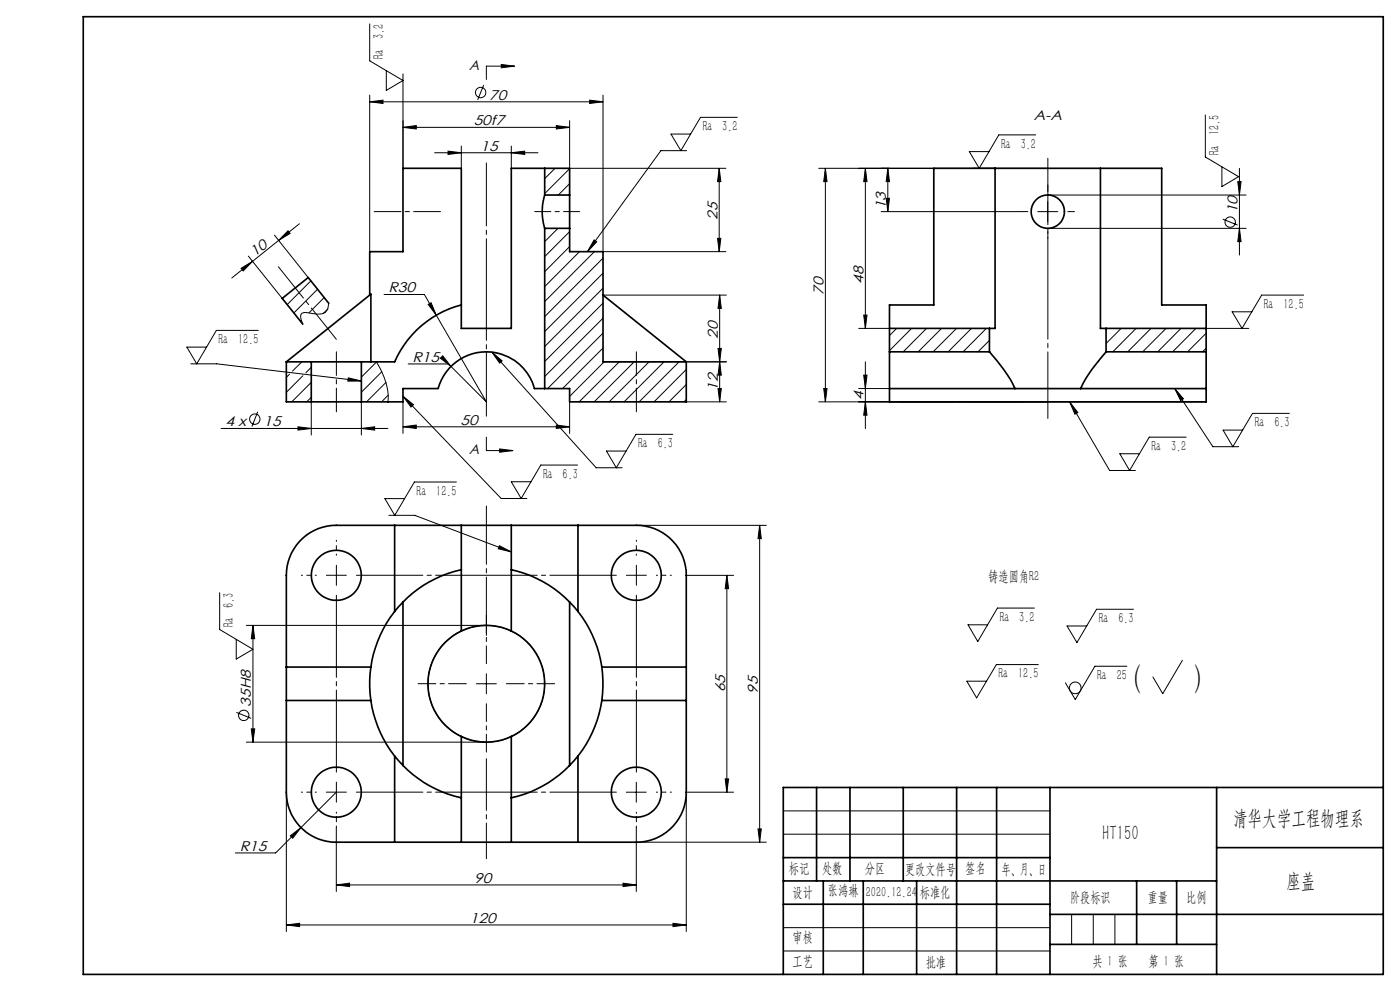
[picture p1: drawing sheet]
<svg xmlns="http://www.w3.org/2000/svg" width="420mm" height="297mm" viewBox="0 0 420 297" stroke-linecap="round" stroke-linejoin="round" font-family="sans-serif">
<g fill="none" stroke="#000" stroke-width=".3">
<path d="M110.9 7.2v11l10 5.9-5 3v-5.9M150.4 19.3l4 .5-4 .5zM154.4 19.8h-8.5v4M110.9 30.5l4-.5v1zM110.9 28.5v46.9M110.9 30.5h70M120.9 38.2l4-.6v1.1zM120.9 38.2h50M120.9 22.2v28.2M145.1 25.5l-1.8 4.4M166.9 37.6l4 .6-4 .5zM170.9 36.2v14.2h46.9"/>
<path d="M176.9 30l4 .5-4 .5zM180.9 28.5v46.9h36.9M221.2 35.2h-11.1l-5.8 10-3-5h5.9M361.6 34.5v12.6l10 5.8-5 3v-5.9M130.4 45.8h31M134.4 45.3l4 .5-4 .5zM138.4 43.8v6.6M153.4 45.8l4-.5v1zM153.4 43.8v6.6M166.5 50.4l-3.1 3.1M170.9 50.5l-7.5 7.5M170.9 55l-3.4 3.5"/>
<path d="M206 45.2h-7.7l-22.1 30.2M215.8 50.4l.5 4h-1zM215.8 50.4v25M245.6 50.4h68.7M247.6 50.4l.5 4h-1zM247.6 50.4v70M259.6 50.4l.5 4h-1zM259.6 50.4v48M265.9 59.4h.9l-.5 4zM266.3 50.4l.5 4h-.9zM266.3 50.4v13M310.7 40.4h-11.1l-5.8 10-3-5h5.9"/>
<path d="M314.3 58.5h59.5M371.3 54.4h1l-.5 4.1zM371.8 50.4v26M74.5 76.8l10.2 12.6M75.8 78.3l-6.3 5M82.3 70.5l10.2 12.7M83.6 72.1l-7.8 6.2M86.4 69.2l.6 .8-3.4 2.1zM89.8 67.1l-6.2 5M167.4 68.4l-4 4M170.9 69.4l-7.5 7.5M170.9 73.9l-7.5 7.5"/>
<path d="M173.8 75.4l-10.4 10.5M178.2 71.9l.8 .6-2.8 2.9zM178.3 75.4l-14.9 15M180.9 77.4l-17.5 17.5M215.3 71.4h1l-.5 4zM264.3 63.4h42.1M311.3 63.4h6M314.3 60.4v6M314.3 68.4h59.5M366.8 65.7l4.5 1.7M371.8 68.4l.5 4h-1zM72.3 80.4l3.5-2.1-2.8 2.9z"/>
<path d="M77.5 99h-12.6l-5.9 10-2.9-5h5.8M90.4 96l-.3 .3M93.3 84.2l-7.2 7.1M95.3 86.7l-7.1 7.1M97.3 89.2l-4.6 4.6M98.4 92.6l-1.5 1.4M98.6 90.9l-.3 1.7-.7 1.1a7.9 7.9 0 0 1-5.5 0h-.8l-1 .5v1.6l.5 1.4M115.2 88.3h12.1l18.6 32.1-11.4-11.3h-12.1M128.4 91.2l.9-.5 1.6 3.8zM180.9 88.4h37M180.9 81.9l-17.5 17.5M180.9 86.4l-17.5 17.5"/>
<path d="M180.9 90.8l-17.5 17.5M180.9 95.4l-17.5 17.5M180.9 99.8l-16.6 16.6M215.9 88.4v32M215.9 88.4l.5 4h-1zM257.6 98.4h9.2M259.1 94.4h1l-.5 4zM269 98.4l-2.2 2.2M273.5 98.4l-6.7 6.7M278 98.4l-7 7M282.5 98.4l-7.1 7M286.9 98.4l-7 7"/>
<path d="M291.4 98.4l-7 7M295.9 98.4l-7 7M331.9 98.4l-.1 .1M336.3 98.4l-4.5 4.5M340.8 98.4l-7 7M345.3 98.4l-7 7M349.8 98.4l-7 7M354.3 98.4l-7 7M358.8 98.4l-7 7M361.8 99.9l-5.5 5.5M361.8 98.4h12.8M391.1 88.4h-12.6l-5.9 10-3-5h6"/>
<path d="M57.3 109h7.7l43.4 5.2M86 108.4l-.1 .2M86.9 112.1l-1 1M90.6 108.4l-2.9 2.8M90.9 112.6l-5 5M93.4 110.1l-1.6 1.6M93.4 114.6l-5.9 5.8M93.4 119.1l-1.4 1.3M104.5 113.2l3.9 1h-4zM108.4 113l4.5-4.6a19.8 19.8 0 0 1 3.5 12M108.5 108.4l-.1 .1M114.5 111.4l-6.1 6.1"/>
<path d="M115.8 114.6l-5.8 5.8M116.5 118.4l-2 2M120.9 118.7l3.1 2.6-.7 .7zM120.9 118.7l29.5 30.7h7.7M132.1 107.3l.7-.7 2.5 3.2zM147.6 105.5l3 2.7-.7 .6zM147.6 105.5l31.3 34.7h7.7M180.9 104.3l-12.1 12.1M181.3 108.4l-10.4 10.4M185.8 108.4l-12.1 12M190.3 108.4l-12 12M194.7 108.4l-12 12"/>
<path d="M199.2 108.4l-12 12M203.7 108.4l-12 12M205.9 110.7l-9.7 9.7M205.9 115.2l-5.2 5.2M205.9 119.7l-.7 .7M215.4 116.4h1l-.5 4zM215.4 104.4h1l-.5 4zM215.9 108.4l.5 4h-1zM217.9 108.4h-37M247.1 116.4h1l-.5 4zM257.6 116.4h104.2M259.1 112.4h1l-.5 4z"/>
<path d="M259.6 108.4v20M296.8 102l-3.4 3.4M352.4 116.4l2.6 3.1-.8 .5zM352.4 116.4l11.5 17.5h7.7M361.8 104.4l-1 1M66.3 128.4h50.1M77.3 123.4l-1.7 4.4M89.4 127.9l4 .5-4 .5zM93.4 120.4v10M108.4 128.4l4-.5v1zM108.4 120.4v10M120.9 127.9l4-.5v1z"/>
<path d="M120.9 120.4v9.5M120.9 127.9h50M145.9 131v4h8M149.9 134.5l4 .5-4 .5zM166.9 127.4l4 .5-4 .5zM170.9 120.4v9.5M173.3 139.4h-11.1l-5.8 10-3-5h5.9M201.8 130.2h-11l-5.9 10-3-5h5.9M205.9 120.4h12M245.6 120.4h116.2M259.6 120.4l.5 4h-1zM320.9 120.4l2.5 3.2-.9 .5z"/>
<path d="M320.9 120.4l12 20.6h7.7M355.8 131h-11l-5.9 10-2.9-5h5.8M386.8 123.9h-11.1l-5.8 10-3-5h5.9M116.7 154.4h7.7l29 11M136.9 144.5h-12.6l-5.9 9.9-2.9-5h5.9M190.9 157.4h39M227.9 157.4l.5 4h-1zM227.9 157.4v95M65.9 177.6v11.1l10 5.9-5 2.9v-5.9M149.8 163.5l3.6 1.9-3.9-.9zM205.9 172.4h14.2M218.1 172.4l.5 4h-1z"/>
<path d="M218.1 172.4v65M73.9 187.4h72M75.9 187.4v35M75.9 187.4l.5 4h-1zM310.3 182.2h-11.1l-5.9 10.1-2.9-5h5.9M311.5 199.2h-12.6l-5.9 10-2.9-5.1h5.8M338.1 199.7h-9.6l-5.9 10-3-5.1M340 182.6h-11l-5.9 10-3-5h5.9M354.7 197.9l-5.9 10-2.9-5M70.9 213.5l4.5 1.8M75.4 218.4h1l-.5 4zM142.9 204.9h6"/>
<path d="M145.9 201.9v6M73.9 222.4h72M85.9 237.4v41.8M100.9 237.4l-18.2 18.2h-12.1M187.9 237.4h6M190.9 234.4v6M217.6 233.4h1l-.5 4zM220.1 237.4h-14.2v41.8M87.1 250.5l3.2-2.5-2.5 3.2zM100.9 247.9v19.3M190.9 252.4h39M190.9 247.9v19.3"/>
<path d="M227.4 248.4h1l-.5 4zM235 250h80M235 243h80M85.9 277.2l4-.5v1zM85.9 277.2h120M100.9 265.2l4-.5v1zM100.9 265.2h90M186.9 264.7l4 .5-4 .5zM201.9 276.7l4 .5-4 .5zM235 278h80M321.5 274v9M328 274v9"/>
<path d="M334.5 274v9M235 285h80"/>
<circle cx="144.2" cy="27.7" r="1.56"/>
<circle cx="369" cy="66.6" r="1.56"/>
<circle cx="76.4" cy="125.6" r="1.55"/>
<circle cx="73.1" cy="214.4" r="1.55"/>
<circle cx="145.9" cy="204.9" r="17.5"/>
<circle cx="322.6" cy="206.1" r="1.75"/>
</g>
<path d="M94.9 172.4h-4.5M100.9 166.4v-4.5M190.9 166.4v-4.5M196.9 172.4h4.5M94.9 237.4h-4.5M196.9 237.4h4.5M100.9 243.4v4.5M190.9 243.4v4.5" fill="none" stroke="#000" stroke-width=".3" stroke-dasharray="30.5 1.3 1.3 1.3" stroke-dashoffset="30.1"/>
<g fill="none" stroke="#000" stroke-width=".3" stroke-dasharray="30.5 1.3 1.3 1.3">
<path d="M314.4 57.4v-2M308.4 63.4h-2M314.4 69.4v2M320.4 63.4h2M100.9 172.4v-3M100.9 172.4h-3M100.9 172.4v3M100.9 172.4h3M190.9 172.4v-3M190.9 172.4h-3M190.9 172.4v3M190.9 172.4h3"/>
<path d="M100.9 237.4v-3M100.9 237.4h-3M100.9 237.4v3M100.9 237.4h3"/>
</g>
<path d="M314.4 47.4v78M106.9 172.4h78M106.9 237.4h78" fill="none" stroke="#000" stroke-width=".3" stroke-dasharray="30.5 1.3 1.3 1.3" stroke-dashoffset="10.5"/>
<path d="M100.9 231.4v-53M190.9 231.4v-53" fill="none" stroke="#000" stroke-width=".3" stroke-dasharray="30.5 1.3 1.3 1.3" stroke-dashoffset="5.9"/>
<path d="M145.9 198.9v-14.5M139.9 204.9h-14.5M145.9 210.9v14.5M151.9 204.9h14.5" fill="none" stroke="#000" stroke-width=".3" stroke-dasharray="30.5 1.3 1.3 1.3" stroke-dashoffset="25.1"/>
<path d="M100.9 105.4v18M190.9 105.4v18" fill="none" stroke="#000" stroke-width=".3" stroke-dasharray="30.5 1.3 1.3 1.3" stroke-dashoffset="23.4"/>
<path d="M145.9 48.8v75.9" fill="none" stroke="#000" stroke-width=".3" stroke-dasharray="30.5 1.3 1.3 1.3" stroke-dashoffset="11.6"/>
<path d="M160.4 63.4h13.5" fill="none" stroke="#000" stroke-width=".3" stroke-dasharray="30.5 1.3 1.3 1.3" stroke-dashoffset="25.6"/>
<path d="M132.1 63.4h-19.9" fill="none" stroke="#000" stroke-width=".3" stroke-dasharray="30.5 1.3 1.3 1.3" stroke-dashoffset="22.4"/>
<path d="M145.9 151.7v38.7" fill="none" stroke="#000" stroke-width=".3" stroke-dasharray="30.5 1.3 1.3 1.3" stroke-dashoffset="13"/>
<path d="M145.9 227.4v30" fill="none" stroke="#000" stroke-width=".3" stroke-dasharray="30.5 1.3 1.3 1.3" stroke-dashoffset="15"/>
<path d="M269.9 120.4h36.8" fill="none" stroke="#000" stroke-width=".3" stroke-dasharray="30.5 1.3 1.3 1.3" stroke-dashoffset="14"/>
<path d="M100.9 101.7l-17.4-21.8" fill="none" stroke="#000" stroke-width=".3" stroke-dasharray="30.5 1.3 1.3 1.3" stroke-dashoffset="18.5"/>
<g fill="none" stroke="#000" stroke-width=".5">
<path d="M25 5h390v287h-390zM163.4 50.4h-10v48h-15v-48h-17.5v25h-10v13M163.4 58.5a17.2 17.2 0 0 0 0 9.9M163.4 50.4v8.1M163.4 58.5h7.5M163.4 50.4h7.5v8.1M170.9 58.5v9.9M298.5 50.4v48h-1.7M298.5 50.4h31.6M298.5 50.4h-18.4v41h-13.3v14M330.1 50.4v48h1.7M330.1 50.4h18.4v41h13.3v14"/>
<path d="M163.4 68.4v48M163.4 68.4h7.5M170.9 68.4v7h10v33h25M98.6 90.9l-6.1-7.7-7.8 6.2 6.1 7.8M138.4 91.4a30 30 0 0 0-20 17h-10M180.9 88.4l25 20M266.8 98.4h30M296.8 98.4v7M331.8 98.4h30M331.8 98.4v7M85.9 108.4h7.5M85.9 108.4v12h7.5"/>
<path d="M85.9 108.4l25.4-20.2v20.2M93.4 108.4h15M93.4 108.4v12M108.4 108.4v12M163.4 116.4h-3.1a15 15 0 0 0-14.4-11 15 15 0 0 0-14.5 11h-10.5v4h-12.5M205.9 108.4v12h-35v-4h-7.5M266.8 105.4v11M266.8 116.4h37.7M266.8 116.4v4h95v-4M266.8 105.4h30M296.8 105.4a52.2 52.2 0 0 1 7.7 11M304.5 116.4h19.7"/>
<path d="M324.2 116.4h37.6M331.8 105.4l-1.6 2a41 41 0 0 0-6 9M331.8 105.4h30M361.8 105.4v11M93.4 120.4h15M118.4 157.4h20M118.4 157.4h-17.5a15 15 0 0 0-15 15v65a15 15 0 0 0 15 15h17.5M118.4 157.4v25.9M138.4 157.4v31.7M138.4 157.4h15M153.4 157.4h20M153.4 157.4v31.7"/>
<path d="M173.4 157.4h17.5a14.9 14.9 0 0 1 15 15v65a15 15 0 0 1-15 15h-17.5M173.4 157.4v25.9M138.4 170.7a34.8 34.8 0 0 0-17.5 9.7M153.4 170.7a34.8 34.8 0 0 1 17.5 9.7M85.9 199.9h25.4M120.9 180.4a35 35 0 0 0 0 49M120.9 180.4v49M138.4 189.1a17.5 17.5 0 0 0-10 15.8 17.5 17.5 0 0 0 10 15.8M138.4 189.1a17.4 17.4 0 0 1 15 0M153.4 189.1a17.5 17.5 0 0 1 10 15.8 17.5 17.5 0 0 1-10 15.8M170.9 180.4a35 35 0 0 1 0 49M170.9 180.4v49"/>
<path d="M180.6 199.9h25.3M85.9 209.9h25.4M180.6 209.9h25.3M118.4 226.6v25.8M120.9 229.4a34.8 34.8 0 0 0 17.5 9.7M138.4 220.7a17.4 17.4 0 0 0 15 0M138.4 220.7v31.7M153.4 220.7v31.7M170.9 229.4a34.8 34.8 0 0 1-17.5 9.7M173.4 226.6v25.8M245 236v28M255 236v28"/>
<path d="M271 236v28M287 236v56M299 236v56M315 236v56M365 236v56M415 236h-180v56M118.4 252.4h20M138.4 252.4h15M153.4 252.4h20M235 257h80M365 254h50M235 271h80"/>
<path d="M235 264h130M247 264v28M259 264v28M275 264v28M315 274h100M341 264v19M353 264v19M315 283h50"/>
<circle cx="314.3" cy="63.4" r="5"/>
<circle cx="100.9" cy="172.4" r="7.5"/>
<circle cx="190.9" cy="172.4" r="7.5"/>
<circle cx="100.9" cy="237.4" r="7.5"/>
<circle cx="190.9" cy="237.4" r="7.5"/>
</g>
<g fill="#000">
<path d="M150.4 19.3l4 .5-4 .5zM149.9 134.5l4 .5-4 .5z"/>
<path d="M110.9 30.5l4-.5v1zM176.9 30l4 .5-4 .5z"/>
<path d="M134.4 45.3l4 .5-4 .5zM153.4 45.8l4-.5v1z"/>
<path d="M215.8 50.4l.5 4h-1zM215.3 71.4h1l-.5 4zM215.9 108.4l.5 4h-1zM215.4 116.4h1l-.5 4zM218.1 172.4l.5 4h-1zM217.6 233.4h1l-.5 4zM227.9 157.4l.5 4h-1zM227.4 248.4h1l-.5 4zM247.6 50.4l.5 4h-1zM247.1 116.4h1l-.5 4zM259.1 112.4h1l-.5 4zM259.6 120.4l.5 4h-1zM259.6 50.4l.5 4h-1zM259.1 94.4h1l-.5 4zM266.3 50.4l.5 4h-.9zM265.9 59.4h.9l-.5 4zM371.3 54.4h1l-.5 4.1zM371.8 68.4l.5 4h-1z"/>
<path d="M72.3 80.4l3.5-2.1-2.8 2.9zM86.4 69.2l.6 .8-3.4 2.1z"/>
<path d="M178.2 71.9l.8 .6-2.8 2.9zM104.5 113.2l3.9 1h-4zM147.6 105.5l3 2.7-.7 .6zM120.9 118.7l3.1 2.6-.7 .7zM149.8 163.5l3.6 1.9-3.9-.9zM320.9 120.4l2.5 3.2-.9 .5zM352.4 116.4l2.6 3.1-.8 .5z"/>
<path d="M128.4 91.2l2.5 3.3-1.6-3.8zM120.9 127.9l4-.5v1zM166.9 127.4l4 .5-4 .5zM132.8 106.6l-.7 .7 3.2 2.5zM120.9 38.2l4-.6v1.1zM166.9 37.6l4 .6-4 .5zM89.4 127.9l4 .5-4 .5zM108.4 128.4l4-.5v1zM100.9 265.2l4-.5v1zM186.9 264.7l4 .5-4 .5zM87.1 250.5l.7 .7 2.5-3.2z"/>
<path d="M215.9 88.4l.5 4h-1zM215.4 104.4h1l-.5 4z"/>
<path d="M75.4 218.4h1l-.5 4zM75.9 187.4l.5 4h-1z"/>
<path d="M85.9 277.2l4-.5v1zM201.9 276.7l4 .5-4 .5z"/>
</g>
<g font-size="9.2">
<text x="340.4" y="206.2">(</text>
<text x="358.3" y="206.2">)</text>
</g>
<g font-size="6.3">
<text x="330.7" y="251.6">HT150</text>
<text x="369.9" y="247.3">清华大学工程物理系</text>
<text x="385.9" y="266.1">座盖</text>
</g>
<g font-size="4.4">
<text x="115" y="17.6" transform="rotate(-90 115 17.6)">Ra 3.2</text>
<text x="210.8" y="39.3">Ra 3.2</text>
<text x="300.3" y="44.5">Ra 3.2</text>
<text x="365.7" y="46.4" transform="rotate(-90 365.7 46.4)">Ra 12.5</text>
<text x="379.2" y="92.5">Ra</text>
<text x="385" y="92.5">12.5</text>
<text x="65.6" y="103.1">Ra 12.5</text>
<text x="376.4" y="128">Ra 6.3</text>
<text x="191.4" y="134.3">Ra 6.3</text>
<text x="345.4" y="135.1">Ra 3.2</text>
<text x="162.9" y="143.5">Ra 6.3</text>
<text x="125" y="148.6">Ra 12.5</text>
<text x="296.5" y="174.3">铸造圆角R2</text>
<text x="70" y="188" transform="rotate(-90 70 188)">Ra 6.3</text>
<text x="299.9" y="186.4">Ra 3.2</text>
<text x="329.6" y="186.7">Ra 6.3</text>
<text x="299.6" y="203.3">Ra</text>
<text x="305.4" y="203.3">12.5</text>
<text x="329.1" y="203.8">Ra</text>
<text x="335" y="203.8">25</text>
<text x="236.6" y="261.7">标记</text>
<text x="246.6" y="261.7">处数</text>
<text x="259.5" y="261.7">分区</text>
<text x="271.5" y="261.8">更改文件号</text>
<text x="289.6" y="261.8">签名</text>
<text x="300.6" y="261.9">年、月、日</text>
<text x="237.7" y="268.8">设计</text>
<text x="248.4" y="268.3">张鸿琳</text>
<text x="259.7" y="268.8">2020.12.24</text>
<text x="276" y="268.8">标准化</text>
<text x="321" y="270.4">阶段标识</text>
<text x="344.3" y="270.5">重量</text>
<text x="355.9" y="270.4">比例</text>
<text x="237.7" y="282.4">审核</text>
<text x="237.8" y="289.6">工艺</text>
<text x="277.7" y="289.8">批准</text>
<text x="327.7" y="289.5">共 1 张</text>
<text x="344.6" y="289.5">第 1 张</text>
</g>
<g font-size="4.2">
<text x="140.8" y="20.9">A</text>
<text x="146.8" y="29.9">70</text>
<text x="310.1" y="36">A-A</text>
<text x="142.1" y="37.6">50f7</text>
<text x="144.1" y="45.2">15</text>
<text x="215.2" y="65.9" transform="rotate(-90 215.2 65.9)">25</text>
<text x="265.8" y="62.7" transform="rotate(-90 265.8 62.7)">13</text>
<text x="371.2" y="64" transform="rotate(-90 371.2 64)">10</text>
<text x="76.4" y="77" transform="rotate(-39 76.4 77)">10</text>
<text x="116.5" y="87.7">R30</text>
<text x="247.1" y="88.3" transform="rotate(-90 247.1 88.3)">70</text>
<text x="259.1" y="85" transform="rotate(-90 259.1 85)">48</text>
<text x="215.3" y="101.5" transform="rotate(-90 215.3 101.5)">20</text>
<text x="123.8" y="108.5">R15</text>
<text x="215.3" y="117.1" transform="rotate(-90 215.3 117.1)">12</text>
<text x="259.1" y="119.7" transform="rotate(-90 259.1 119.7)">4</text>
<text x="67.6" y="127.8">4 x</text>
<text x="79" y="127.8">15</text>
<text x="138.1" y="127.3">50</text>
<text x="140.8" y="136.1">A</text>
<text x="217.5" y="207.5" transform="rotate(-90 217.5 207.5)">65</text>
<text x="227.3" y="207.9" transform="rotate(-90 227.3 207.9)">95</text>
<text x="75.3" y="211.8" transform="rotate(-90 75.3 211.8)">35H8</text>
<text x="71.9" y="255">R15</text>
<text x="142.2" y="264.6">90</text>
<text x="140.9" y="276.6">120</text>
</g>
</svg>
